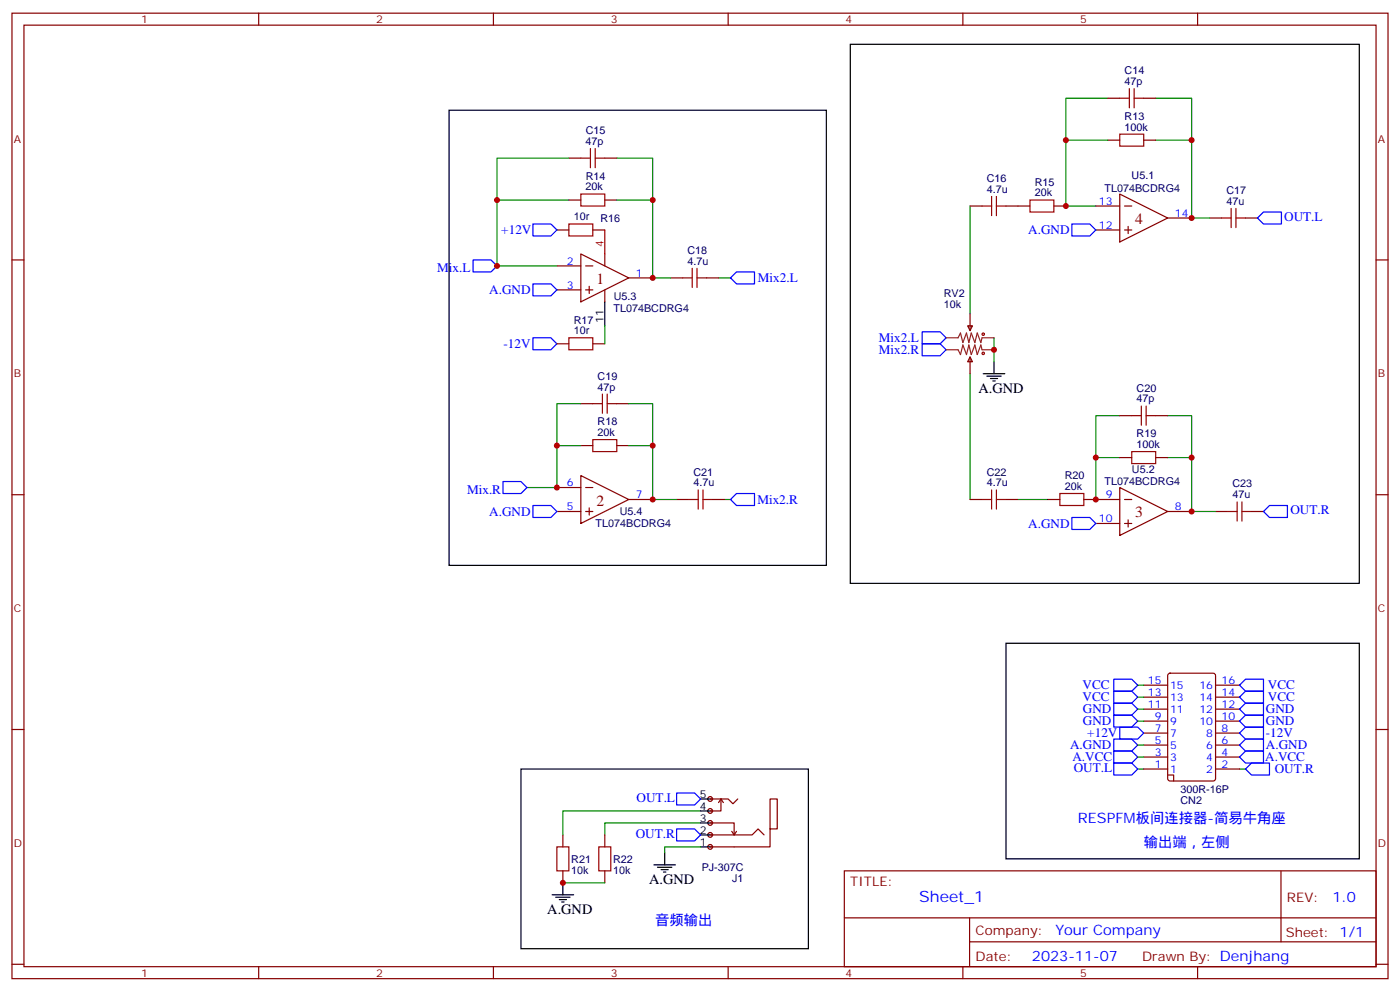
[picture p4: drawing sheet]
<svg xmlns="http://www.w3.org/2000/svg" width="412mm" height="292mm" viewBox="0 0 412 292" stroke-linecap="round" stroke-linejoin="round" font-family="sans-serif">
<g fill="none" stroke="#870000" stroke-width=".35">
<path d="M3.5 3.9h405.4v284.3h-405.4zM7.1 7.4h398.2v277.3h-398.2zM76.2 3.9v3.5M145.3 3.9v3.5M214.5 3.9v3.5M283.6 3.9v3.5M352.8 3.9v3.5M3.5 76.6h3.6M405.3 76.6h3.6M3.5 145.7h3.6M405.3 145.7h3.6M3.5 214.8h3.6"/>
<path d="M405.3 214.8h3.6M165.8 245.9v3.5M165.8 256.5v3.5M178.2 245.9v3.5M178.2 256.5v3.5M248.7 256.5h156.6v28.2h-156.6zM377.3 256.5v20.9M248.7 270.3h156.5M285.6 277.4h119.6M285.6 270.3v14.1M3.5 284h3.6M76.2 284.7v3.5"/>
<path d="M145.3 284.7v3.5M214.5 284.7v3.5M283.6 284.7v3.5M352.8 284.7v3.5M405.3 284h3.6"/>
</g>
<path d="M153.5 226.5h84.6v52.9h-84.6zM165.8 260v3.5M162.6 263.5h6.4M163.7 264.2h4.2M164.7 264.9h2.2M165.5 265.6h.7" fill="none" stroke="#000" stroke-width=".35"/>
<path d="M206.4 238.8h-40.6v7.1M206.4 242.4h-28.2v3.5" fill="none" stroke="#008700" stroke-width=".35"/>
<path d="M164 249.4h3.6v7.1h-3.6zM176.4 249.4h3.5v7.1h-3.5z" fill="none" stroke="#a10000" stroke-width=".35"/>
<g fill="#f0f0f0" stroke="#870000" stroke-width=".35">
<circle cx="209.2" cy="235.3" r=".71"/>
<circle cx="209.2" cy="238.8" r=".71"/>
<circle cx="209.2" cy="242.4" r=".71"/>
<circle cx="209.2" cy="245.9" r=".71"/>
<circle cx="209.2" cy="249.4" r=".71"/>
</g>
<g fill="none" stroke="#000" stroke-width=".35">
<path d="M250.5 13.1h149.9v158.7h-149.9zM132.3 32.5h111.1v134h-111.1zM178.2 88.9v7.1M289.6 110.1h6.4M290.7 110.8h4.2M291.7 111.5h2.2M292.5 112.2h.7M292.8 106.5v3.6M296.3 189.4h104.1v63.5h-104.1zM206.4 238.8h3.5M206.4 235.3h3.5M192.6 254.7h6.4"/>
<path d="M193.7 255.4h4.2M194.7 256.1h2.1M195.4 256.8h.7M195.8 251.2v3.5M206.4 249.4h3.5M206.4 245.9h3.5M206.4 242.4h3.5"/>
</g>
<g fill="none" stroke="#870000" stroke-width=".35">
<path d="M326.3 28.9h3.5M336.9 28.9h3.5M167.6 58.9h3.5M167.6 46.6h3.5M178.2 58.9h3.5M178.2 46.6h3.5M326.3 41.3h3.5M329.8 57.2l14.2 7-14.2 7.1zM336.9 41.3h3.5M164 78.3h7.1M164 67.7h3.6M171.1 74.8l14.1 7-14.1 7.1z"/>
<path d="M172.5 78.3h2.1M174.6 67.7h3.6M178.2 74.8v3.5M285.8 60.7h3.5M296.3 60.7h7.1M310.4 60.7h3.6M322.8 60.7h7M322.8 67.7h7M331.3 60.7h2.1M331.3 67.7h2.1M332.3 66.7v2.1M344 64.2h7"/>
<path d="M356.3 64.2h3.5M366.9 64.2h3.5M164 85.4h7.1M172.5 85.4h2.1M173.6 84.3v2.1M178.2 85.4v3.5M185.2 81.8h7.1M197.6 81.8h3.5M208.1 81.8h3.6M285 96h1.5l-.7 1.4zM285.8 92.4v5M164 101.2h3.6"/>
<path d="M171.1 118.9h3.5M174.6 101.2h3.6M181.7 118.9h3.5M285.8 105.1l.7 1.4h-1.5zM285.8 105.1v5M171.1 131.2h3.5M181.7 131.2h3.5M329.8 122.4h3.6M329.8 134.8h3.6M340.4 122.4h3.6M340.4 134.8h3.6M164 150.6h7.1"/>
<path d="M164 143.6h7.1M171.1 140.1l14.1 7-14.1 7.1zM172.5 150.6h2.1M172.5 143.6h2.1M173.6 149.6v2.1M185.2 147.1h7.1M199.3 147.1h3.5M209.9 147.1h3.5M285.8 147.1h3.5M296.3 147.1h3.6M308.7 147.1h3.5M319.3 147.1h10.5"/>
<path d="M322.8 154.2h7M329.8 143.6l14.2 7-14.2 7.1zM331.3 147.1h2.1M331.3 154.2h2.1M332.3 153.1v2.1M344 150.6h7M358.1 150.6h3.5M368.7 150.6h3.5M344.2 198.5l.5-.2h12.7l.6 .4 .1 30.6-.5 .7h-12.9l-.7-.5v-30.5zM336.9 219.4h7.1M336.9 215.9h7.1M336.9 212.4h7.1"/>
<path d="M336.9 208.8h7.1M336.9 205.3h7.1M336.9 201.8h7.1M358.1 219.4h7M358.1 215.9h7M358.1 212.4h7M358.1 208.8h7M358.1 205.3h7M358.1 201.8h7M209.2 235.3h5.3l1.4 1.4 1.4-1.4M212.4 235.3v3.5h-3.2M212.4 235.3l.7 1.1"/>
<path d="M212.4 235.3l-.7 1.1M336.9 226.5h7.1M336.9 223h7.1M344 228.2h1.7v1.8M358.1 226.5h7M358.1 223h7M209.2 245.9h12.3l1.8-1.8 1.8 1.8M209.2 242.4h7.1v3.5M215.5 244.8l.8 1.1M217 244.8l-.7 1.1M226.8 244.1v-8.8h2.2v8.8h-2.2v5.3h-17.6"/>
</g>
<g fill="none" stroke="#00f" stroke-width=".35">
<path d="M139.3 76.6h5.3l1.8 1.7-1.8 1.8h-5.3zM157 66h5.3l1.7 1.7-1.7 1.8h-5.3zM315.7 66h5.3l1.8 1.7-1.8 1.8h-5.3zM370.4 64.2l1.8-1.8h5.3v3.6h-5.3zM157 83.6h5.3l1.7 1.8-1.7 1.7h-5.3zM157 99.5h5.3l1.7 1.7-1.7 1.8h-5.3zM217 80.1h5.2v3.5h-5.2l-1.8-1.8zM271.6 97.7h5.3l1.8 1.8-1.8 1.7h-5.3zM271.6 101.2h5.3l1.8 1.8-1.8 1.8h-5.3zM148.2 141.8h5.3l1.7 1.8-1.7 1.7h-5.3zM157 148.9h5.3l1.7 1.7-1.7 1.8h-5.3zM217 145.3h5.2v3.6h-5.2l-1.8-1.8z"/>
<path d="M315.7 152.4h5.3l1.8 1.8-1.8 1.7h-5.3zM372.2 150.6l1.7-1.7h5.3v3.5h-5.3zM328.1 203.6h5.3l1.7 1.7-1.7 1.8h-5.3zM328.1 200h5.3l1.7 1.8-1.7 1.8h-5.3zM328.1 217.7h5.3l1.7 1.7-1.7 1.8h-5.3zM328.1 210.6h5.3l1.7 1.8-1.7 1.7h-5.3zM328.1 207.1h5.3l1.7 1.7-1.7 1.8h-5.3zM329.8 214.1h5.3l1.8 1.8-1.8 1.8h-5.3zM365.1 201.8l1.8-1.8h5.3v3.6h-5.3zM366.9 203.6h5.3v3.5h-5.3l-1.8-1.8zM366.9 217.7h5.3v3.5h-5.3l-1.8-1.8zM366.9 207.1h5.3v3.5h-5.3l-1.8-1.8z"/>
<path d="M366.9 210.6h5.3v3.5h-5.3l-1.8-1.7zM366.9 214.1h5.3v3.6h-5.3l-1.8-1.8zM199.3 233.5h5.3l1.8 1.8-1.8 1.8h-5.3zM328.1 221.2h5.3l1.7 1.8-1.7 1.7h-5.3zM328.1 224.7h5.3l1.7 1.8-1.7 1.7h-5.3zM365.1 223l1.8-1.8h5.3v3.5h-5.3zM366.9 226.5l1.8-1.8h5.2v3.5h-5.2zM199.3 244.1h5.3l1.8 1.8-1.8 1.7h-5.3z"/>
</g>
<g fill="none" stroke="#008700" stroke-width=".35">
<path d="M326.3 28.9h-12.3v12.4M340.4 28.9h10.6v12.4M167.6 58.9h-21.2v19.4h17.6M167.6 46.6h-21.2v12.3M181.7 58.9h10.6v22.9h5.3M181.7 46.6h10.6v12.3M326.3 41.3h-12.3v19.4h8.8M340.4 41.3h10.6v22.9h5.3M285.8 60.7v31.7M178.2 96v5.2M211.7 81.8h3.5M292.8 99.5v7"/>
<path d="M171.1 118.9h-7.1v24.7h-8.8M185.2 118.9h7.1v12.3M285.8 110.1v37M164 131.2h7.1M185.2 131.2h7.1v15.9h7M322.8 134.8h7M329.8 122.4h-7v24.7M344 122.4h7v12.4M344 134.8h7v15.8h7.1M213.4 147.1h1.8M299.9 147.1h8.8M335.1 219.4h1.8"/>
<path d="M335.1 212.4h1.8M335.1 208.8h1.8M335.1 205.3h1.8M335.1 201.8h1.8M335.1 226.5h1.8M335.1 223h1.8M365.1 226.5h1.8M165.8 260h12.4M206.4 249.4h-10.6v1.8"/>
</g>
<g fill="none" stroke="#a10000" stroke-width=".35">
<path d="M329.8 39.5h7.1v3.5h-7.1zM329.8 28.9h2.9M332.7 26.1v5.7M334.1 28.9h2.8M334.1 26.1v5.7M171.1 57.2h7.1v3.5h-7.1zM171.1 46.6h2.8M173.9 43.7v5.7M175.3 46.6h2.9M175.3 43.7v5.7M292.1 57.9v5.6M293.5 57.9v5.6"/>
<path d="M303.4 58.9h7v3.5h-7zM167.6 66h7v3.5h-7zM203.9 79v5.7M205.3 79v5.7M289.3 60.7h2.8M293.5 60.7h2.8M359.8 64.2h2.9M362.7 61.4v5.6M364.1 64.2h2.8M364.1 61.4v5.6M167.6 99.5h7v3.5h-7zM201.1 81.8h2.8"/>
<path d="M205.3 81.8h2.8M174.6 118.9h2.8M177.4 116.1v5.6M178.9 118.9h2.8M178.9 116.1v5.6M336.2 119.6v5.6M337.6 119.6v5.6M174.6 129.5h7.1v3.5h-7.1zM333.4 133h7v3.5h-7zM333.4 122.4h2.8M337.6 122.4h2.8M202.8 147.1h2.9"/>
<path d="M205.7 144.3v5.6M207.1 147.1h2.8M207.1 144.3v5.6M289.3 147.1h2.8M292.1 144.3v5.6M293.5 144.3v5.6M293.5 147.1h2.8M312.2 145.3h7.1v3.6h-7.1zM361.6 150.6h2.8M364.4 147.8v5.7M365.8 150.6h2.9M365.8 147.8v5.7"/>
<circle cx="289.6" cy="98.4" r=".35"/>
<circle cx="289.6" cy="104.1" r=".35"/>
</g>
<path d="M278.7 99.5h3.5l.7-1.4 .7 2.8 1.1-2.8 .7 2.8 .7-2.8 1.1 2.8 .7-2.8 1 2.8 .4-1.4h3.5M278.7 103h3.5l.7 1.4 .7-2.8 1.1 2.8 .7-2.8 .7 2.8 1.1-2.8 .7 2.8 1-2.8 .4 1.4h3.5" fill="none" stroke="#8c2424" stroke-width=".35"/>
<path d="M178.2 67.7v7.1" fill="none" stroke="#f00" stroke-width=".35"/>
<g fill="#c00">
<circle cx="165.8" cy="260" r=".88"/>
<circle cx="314" cy="60.7" r=".88"/>
<circle cx="322.8" cy="134.8" r=".88"/>
<circle cx="351" cy="134.8" r=".88"/>
<circle cx="351" cy="41.3" r=".88"/>
<circle cx="314" cy="41.3" r=".88"/>
<circle cx="292.8" cy="103" r=".88"/>
<circle cx="192.3" cy="131.2" r=".88"/>
<circle cx="146.4" cy="58.9" r=".88"/>
<circle cx="192.3" cy="58.9" r=".88"/>
<circle cx="164" cy="131.2" r=".88"/>
<circle cx="192.3" cy="81.8" r=".88"/>
<circle cx="164" cy="143.6" r=".88"/>
<circle cx="192.3" cy="147.1" r=".88"/>
<circle cx="351" cy="64.2" r=".88"/>
<circle cx="351" cy="150.6" r=".88"/>
<circle cx="322.8" cy="147.1" r=".88"/>
<circle cx="146.4" cy="78.3" r=".88"/>
</g>
<g font-size="4.6" fill="#800">
<text x="334.4" y="66">4</text>
<text x="175.7" y="83.6">1</text>
<text x="175.7" y="148.9">2</text>
<text x="334.4" y="152.4">3</text>
</g>
<text font-size="4.6" fill="#00f" x="270.8" y="265.5">Sheet_1</text>
<g font-size="4.2">
<text x="288.2" y="115.7">A.GND</text>
<text x="191.2" y="260.3">A.GND</text>
<text x="161.2" y="269.2">A.GND</text>
</g>
<g font-size="4.2" fill="#00f">
<text x="317.5" y="242.4">RESPFM板间连接器-简易牛角座</text>
<text x="336.9" y="249.4">输出端，左侧</text>
<text x="392.5" y="265.7">1.0</text>
<text x="193" y="272.3">音频输出</text>
<text x="310.9" y="275.3">Your Company</text>
<text x="304" y="283.1">2023-11-07</text>
</g>
<g font-size="3.9" fill="#00f">
<text x="378.3" y="65.1">OUT.L</text>
<text x="147.7" y="69">+12V</text>
<text x="302.9" y="69">A.GND</text>
<text x="128.8" y="80.1">Mix.L</text>
<text x="223.2" y="83.1">Mix2.L</text>
<text x="144.1" y="86.6">A.GND</text>
<text x="258.9" y="100.7">Mix2.L</text>
<text x="148.3" y="102.5">-12V</text>
<text x="258.8" y="104.2">Mix2.R</text>
<text x="137.6" y="145.3">Mix.R</text>
<text x="223.1" y="148.3">Mix2.R</text>
<text x="144.1" y="151.9">A.GND</text>
<text x="302.9" y="155.4">A.GND</text>
<text x="380.1" y="151.4">OUT.R</text>
<text x="318.9" y="203.1">VCC</text>
<text x="373.5" y="203.1">VCC</text>
<text x="318.9" y="206.6">VCC</text>
<text x="373.5" y="206.6">VCC</text>
<text x="319" y="213.6">GND</text>
<text x="319" y="210.1">GND</text>
<text x="372.9" y="210.1">GND</text>
<text x="372.9" y="213.6">GND</text>
<text x="315.2" y="220.7">A.GND</text>
<text x="320.3" y="217.1">+12V</text>
<text x="372.9" y="220.7">A.GND</text>
<text x="372.9" y="217.1">-12V</text>
<text x="315.9" y="224.2">A.VCC</text>
<text x="316.3" y="227.3">OUT.L</text>
<text x="372.7" y="224.2">A.VCC</text>
<text x="375.5" y="227.8">OUT.R</text>
<text x="187.5" y="236.2">OUT.L</text>
<text x="187.3" y="246.7">OUT.R</text>
</g>
<g font-size="3.9" fill="#800">
<text x="250.5" y="261.1">TITLE:</text>
<text x="379.1" y="265.7">REV:</text>
<text x="287.4" y="275.3">Company:</text>
<text x="378.7" y="275.9">Sheet: 1/1</text>
<text x="287.4" y="282.9">Date:</text>
<text x="336.4" y="283">Drawn By: Denjhang</text>
</g>
<g font-size="3.2" fill="#800">
<text x="41.6" y="6.9">1</text>
<text x="110.8" y="6.9">2</text>
<text x="179.9" y="6.9">3</text>
<text x="249.1" y="6.9">4</text>
<text x="318.2" y="6.9">5</text>
<text x="4.1" y="42">A</text>
<text x="405.9" y="42">A</text>
<text x="4.1" y="111.1">B</text>
<text x="405.9" y="111.1">B</text>
<text x="4.1" y="180.3">C</text>
<text x="405.9" y="180.3">C</text>
<text x="4.1" y="249.4">D</text>
<text x="405.9" y="249.4">D</text>
<text x="41.6" y="287.7">1</text>
<text x="110.8" y="287.7">2</text>
<text x="179.9" y="287.7">3</text>
<text x="249.1" y="287.7">4</text>
<text x="318.2" y="287.7">5</text>
</g>
<g font-size="3.2" fill="#000080">
<text x="331.3" y="21.9">C14</text>
<text x="331.3" y="25">47p</text>
<text x="331.3" y="35.3">R13</text>
<text x="172.5" y="39.5">C15</text>
<text x="331.3" y="38.5">100k</text>
<text x="172.5" y="42.7">47p</text>
<text x="172.5" y="52.9">R14</text>
<text x="290.7" y="53.7">C16</text>
<text x="333.3" y="52.8">U5.1</text>
<text x="172.5" y="56.1">20k</text>
<text x="290.7" y="56.8">4.7u</text>
<text x="304.8" y="57.9">20k</text>
<text x="304.8" y="54.6">R15</text>
<text x="325.4" y="56.5">TL074BCDRG4</text>
<text x="361.3" y="57.1">C17</text>
<text x="169" y="64.9">10r</text>
<text x="176.9" y="65.3">R16</text>
<text x="361.3" y="60.3">47u</text>
<text x="202.5" y="78">4.7u</text>
<text x="202.5" y="74.8">C18</text>
<text x="180.8" y="88.3">U5.3</text>
<text x="278" y="87.5">RV2</text>
<text x="169" y="95.3">R17</text>
<text x="180.7" y="91.8">TL074BCDRG4</text>
<text x="278" y="90.7">10k</text>
<text x="169" y="98.4">10r</text>
<text x="176.1" y="111.8">C19</text>
<text x="176" y="115">47p</text>
<text x="334.8" y="118.5">47p</text>
<text x="334.8" y="115.4">C20</text>
<text x="176.1" y="125.2">R18</text>
<text x="176" y="128.4">20k</text>
<text x="334.8" y="131.9">100k</text>
<text x="334.8" y="128.8">R19</text>
<text x="204.3" y="143.2">4.7u</text>
<text x="204.3" y="140.1">C21</text>
<text x="290.7" y="143.2">4.7u</text>
<text x="290.7" y="140.1">C22</text>
<text x="313.6" y="141.1">R20</text>
<text x="325.4" y="142.9">TL074BCDRG4</text>
<text x="333.4" y="139.2">U5.2</text>
<text x="363" y="143.5">C23</text>
<text x="313.6" y="144.3">20k</text>
<text x="363" y="146.8">47u</text>
<text x="175.4" y="155.3">TL074BCDRG4</text>
<text x="182.6" y="151.8">U5.4</text>
<text x="347.7" y="233.6">300R-16P</text>
<text x="347.7" y="236.7">CN2</text>
<text x="168.3" y="257.3">10k</text>
<text x="168.3" y="254.1">R21</text>
<text x="180.6" y="257.3">10k</text>
<text x="180.6" y="254.1">R22</text>
<text x="206.7" y="256.6">PJ-307C</text>
<text x="215.7" y="259.8">J1</text>
</g>
<g font-size="3.2" fill="#00f">
<text x="323.7" y="60.3">13</text>
<text x="346.1" y="63.9">14</text>
<text x="323.7" y="67.4">12</text>
<text x="167" y="78">2</text>
<text x="187.3" y="81.5">1</text>
<text x="167" y="85">3</text>
<text x="167" y="143.2">6</text>
<text x="187.3" y="146.8">7</text>
<text x="325.7" y="146.8">9</text>
<text x="167" y="150.3">5</text>
<text x="323.7" y="153.8">10</text>
<text x="346.1" y="150.3">8</text>
<text x="338.2" y="201.4">15</text>
<text x="344.7" y="202.8">15</text>
<text x="353.3" y="202.8">16</text>
<text x="359.8" y="201.4">16</text>
<text x="338.2" y="208.5">11</text>
<text x="338.2" y="205">13</text>
<text x="344.7" y="209.9">11</text>
<text x="344.7" y="206.4">13</text>
<text x="353.3" y="209.9">12</text>
<text x="353.3" y="206.4">14</text>
<text x="359.8" y="208.5">12</text>
<text x="359.8" y="205">14</text>
<text x="340.2" y="215.5">7</text>
<text x="340.2" y="212">9</text>
<text x="344.7" y="213.4">9</text>
<text x="353.3" y="213.4">10</text>
<text x="359.8" y="215.5">8</text>
<text x="359.8" y="212">10</text>
<text x="340.2" y="219.1">5</text>
<text x="344.7" y="220.5">5</text>
<text x="344.7" y="217">7</text>
<text x="355.3" y="220.5">6</text>
<text x="355.3" y="217">8</text>
<text x="359.8" y="219.1">6</text>
<text x="340.2" y="226.1">1</text>
<text x="340.2" y="222.6">3</text>
<text x="344.7" y="227.5">1</text>
<text x="344.7" y="224">3</text>
<text x="355.3" y="227.5">2</text>
<text x="355.3" y="224">4</text>
<text x="359.8" y="226.1">2</text>
<text x="359.8" y="222.6">4</text>
</g>
<text font-size="3.2" fill="#f00" x="177.8" y="72.7" transform="rotate(-90 177.8 72.7)">4</text>
<g font-size="3.2">
<text x="177.8" y="95" transform="rotate(-90 177.8 95)">11</text>
<text x="206.1" y="238.5">4</text>
<text x="206.1" y="234.9">5</text>
<text x="206.1" y="245.5">2</text>
<text x="206.1" y="242">3</text>
<text x="206.1" y="249.1">1</text>
</g>
</svg>
